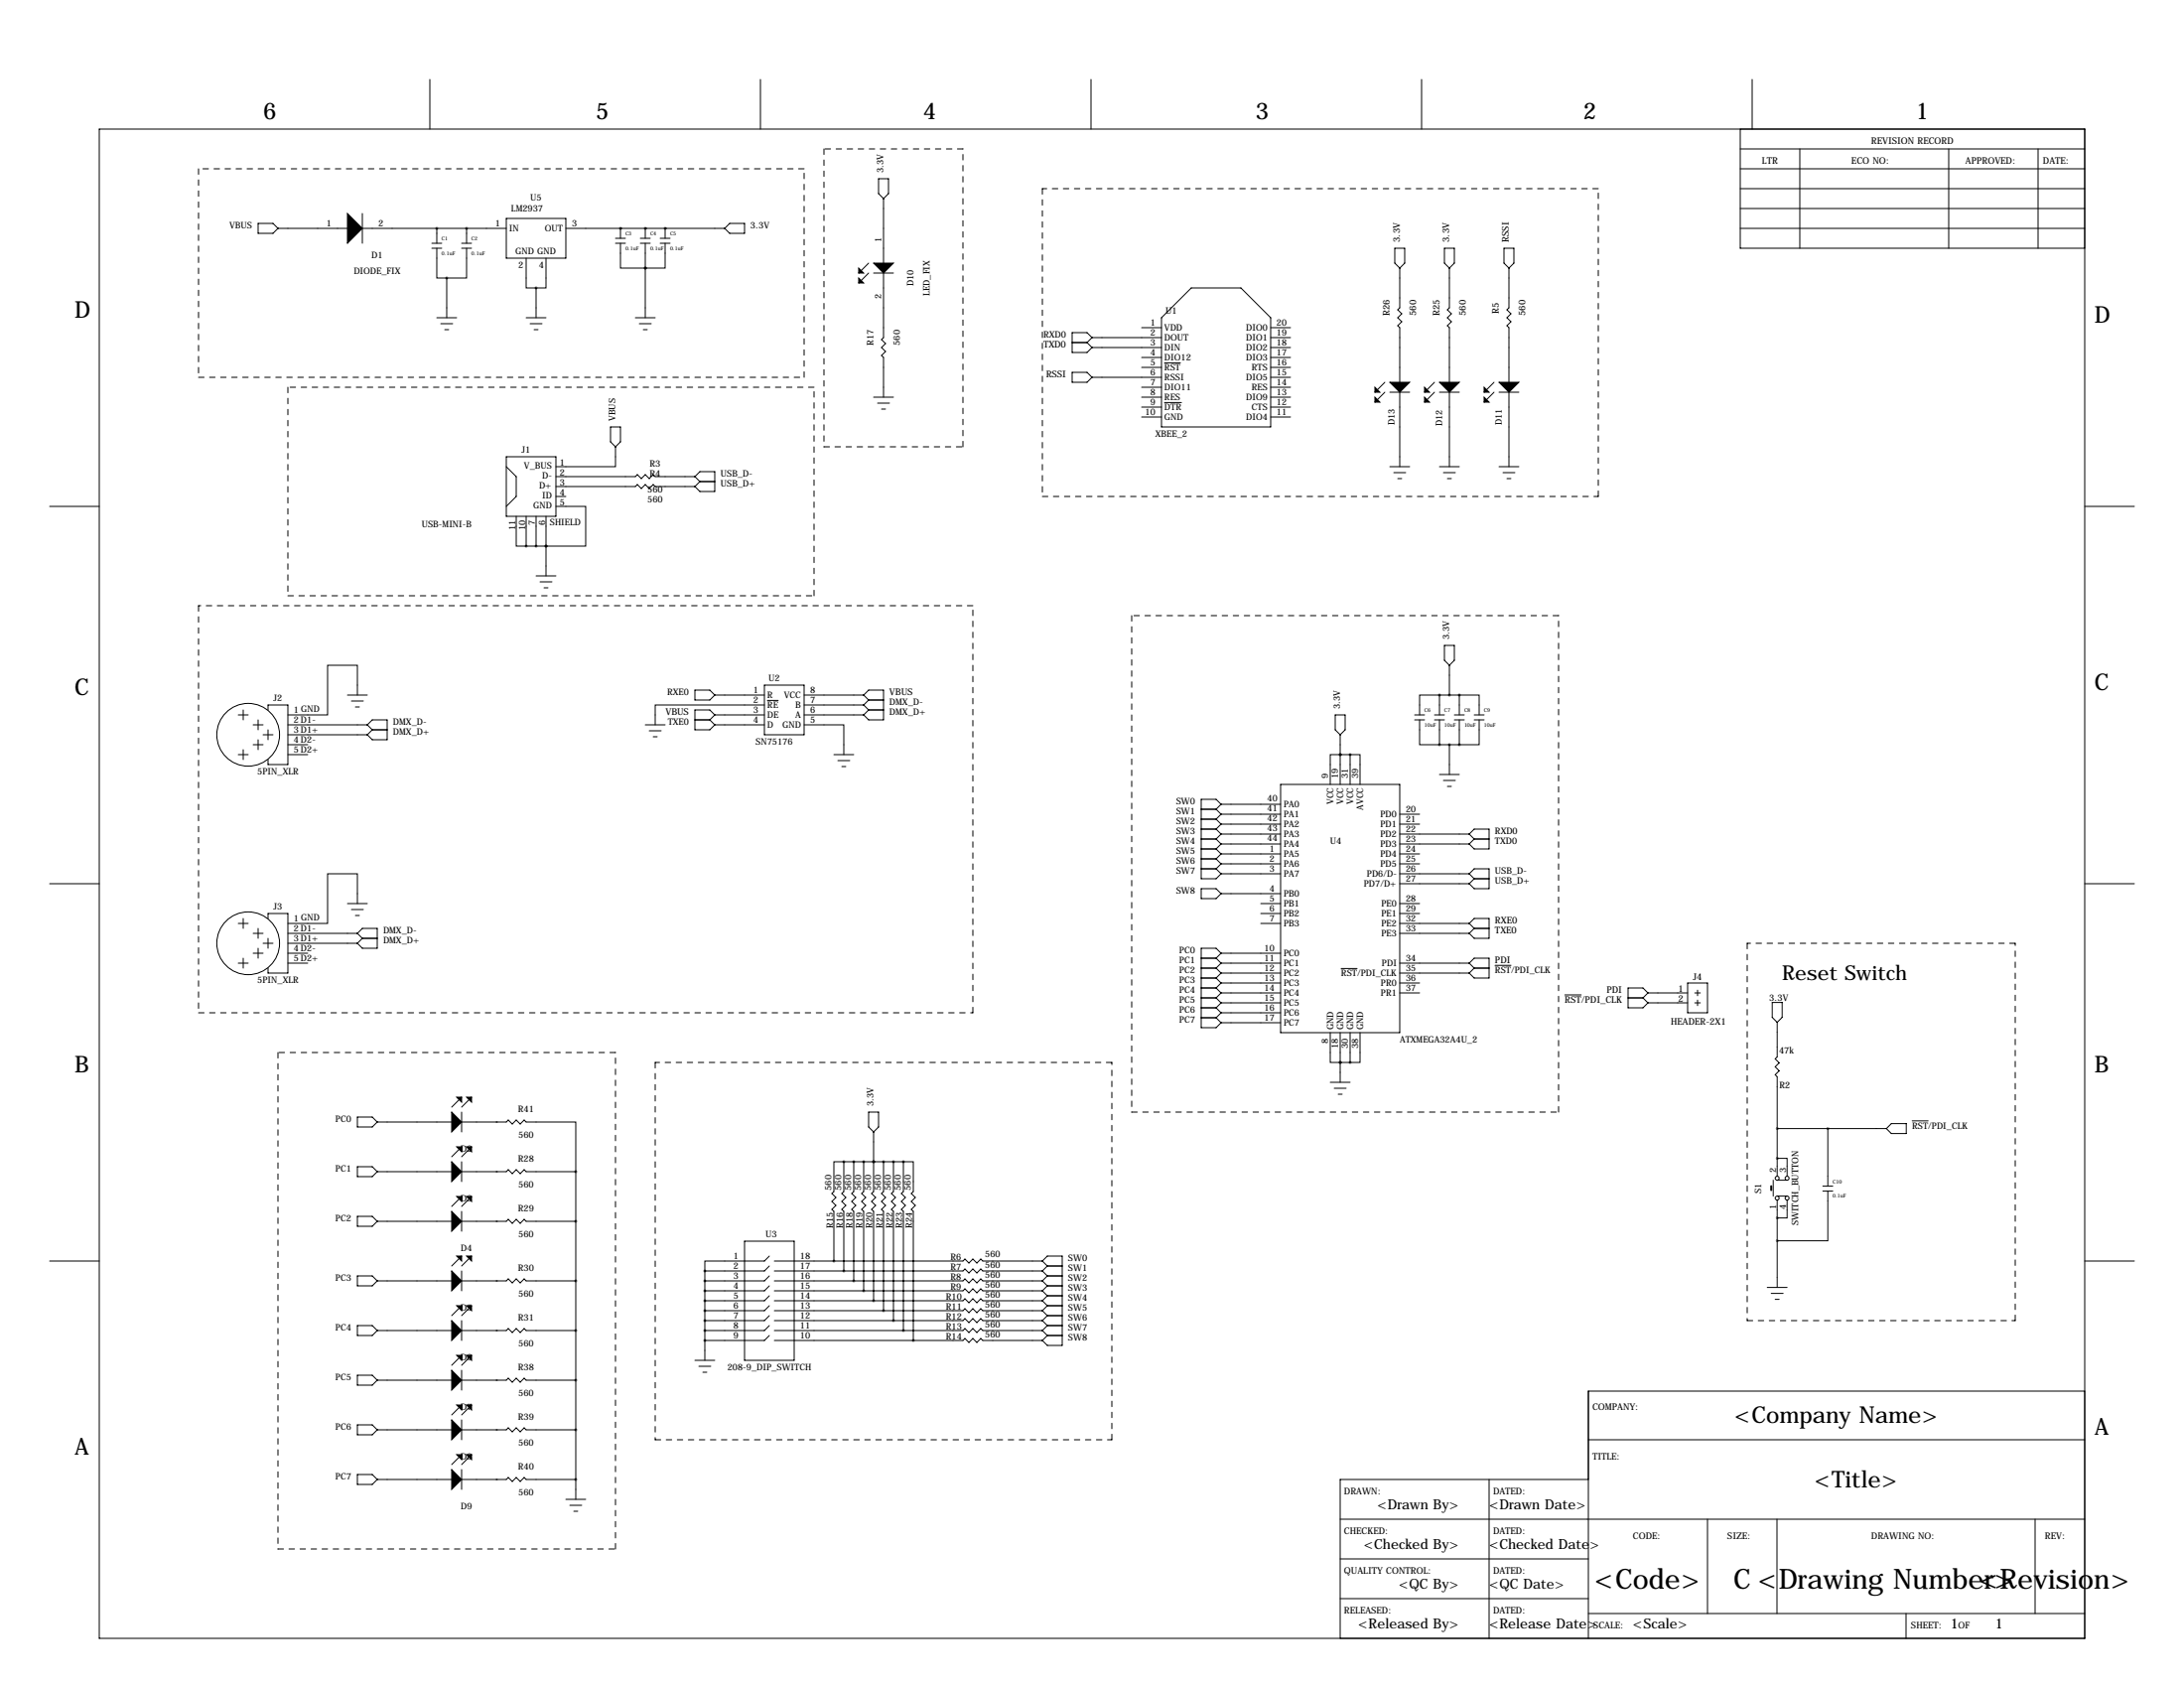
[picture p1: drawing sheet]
<svg xmlns="http://www.w3.org/2000/svg" width="559mm" height="432mm" viewBox="0 0 559 432" stroke-linecap="round" stroke-linejoin="round" font-family="sans-serif">
<g fill="none" stroke="#000" stroke-width=".25">
<path d="M25.4 33h508v386.1h-508zM110 20.3v12.7M194.6 20.3v12.7M279.1 20.3v12.7M363.7 20.3v12.7M445.3 38.1h88.1M445.3 33v30.5h88.1M448.3 20.3v12.7M460.5 38.1v25.4M498.6 38.1v25.4M521.5 38.1v25.4M66 57.1h3.8l1.3 1.3-1.3 1.3h-3.8z"/>
<path d="M71.1 58.4h17.8M92.7 58.4h36.8M92.7 54.6v7.6M111.8 58.4v3.8M119.4 58.4v3.8M129.5 55.9h15.3v10.1h-15.3zM144.8 58.4h40.6M158.7 58.4h.1M158.7 58.4v2.6M165.1 58.4h.1M165.1 58.4v2.6M170.2 58.4h.1"/>
<path d="M170.2 58.4v2.6M185.4 58.4l1.3-1.3h3.8v2.6h-3.8zM224.8 45.7h2.5v3.8l-1.2 1.3-1.3-1.3zM226.1 50.8v16.5M445.3 48.3h88.1M445.3 43.2h88.1M445.3 53.3h88.1M445.3 58.4h88.1M110.5 63.5h2.5M110.5 62.2h2.5M111.8 63.5v7.6h2.5M114.3 71.1v10.2"/>
<path d="M118.1 63.5h2.5M118.1 62.2h2.5M119.4 63.5v7.6h-5.1M134.6 66v7.7h2.6M137.2 73.7v7.6M139.7 66v7.7h-2.5M157.5 62.2h2.5M157.5 61h2.5M158.7 62.2v6.4h6.4M163.8 62.2h2.6M163.8 61h2.6M165.1 68.6h.1"/>
<path d="M165.1 62.2v19.1M168.9 62.2h2.5M168.9 61h2.5M170.2 62.2v6.4h-5.1M222.2 67.3l-2.5 2.5M222.2 69.8l-2.5 2.6M223.5 69.8h5.1M226.1 69.8v16.6l-.5 .5 1 1-1 1 1 1-1 1 .5 .5v10.2M304.8 73.7h12.7l7.6 7.6v27.9h-27.9v-27.9zM356.9 63.5h2.5v3.8l-1.3 1.3-1.2-1.3zM358.1 68.6v10.1l-.5 .5 1 1.1-1 1 1 1-1 1 .5 .5v14M369.6 63.5h2.5v3.8l-1.3 1.3-1.2-1.3z"/>
<path d="M370.8 68.6v10.1l-.5 .5 1 1.1-1 1 1 1-1 1 .5 .5v14M384.8 63.5h2.5v3.8l-1.2 1.3-1.3-1.3zM386.1 68.6v10.1l-.5 .5 1 1.1-1 1 1 1-1 1 .5 .5v14M111.8 81.3h5M112.8 82.8h3M113.8 84.3h1M134.6 81.3h5.1M135.6 82.8h3.1M136.7 84.3h1M162.6 81.3h5M163.6 82.8h3M164.6 84.3h1"/>
<path d="M274.3 87.6h3.8M274.3 95.2h3.8l1.3 1.3-1.3 1.3h-3.8zM278.1 87.6l1.3 1.3M279.4 86.4h17.8M279.4 88.9h17.8M279.4 96.5h17.8M279.4 86.4l-1.3 1.2M279.4 86.4l-1.3-1.3h-3.8v5.1h3.8l1.3-1.3M292.1 83.8h5.1M292.1 91.4h5.1M292.1 94h5.1M292.1 99.1h5.1"/>
<path d="M297.9 92.8h4.1M325.1 83.8h5.1M325.1 86.4h5.1M325.1 88.9h5.1M325.1 91.4h5.1M325.1 94h5.1M325.1 96.5h5.1M325.1 99.1h5.1M354.3 97.8l-2.5 2.5M367 97.8l-2.5 2.5M382.3 97.8l-2.6 2.5M129.5 116.8h12.7v15.3h-12.7z"/>
<path d="M129.5 119.4l2.6 2.5v5.1l-2.6 2.5M156.2 109.2h2.5v3.8l-1.2 1.3-1.3-1.3zM157.5 114.3v5.1h-15.3M223.5 101.6h5.1M224.5 103.1h3.1M225.6 104.6h1M292.1 101.6h5.1M292.1 104.1h5.1M292.1 106.7h5.1M297.9 103h4.4M325.1 101.6h5.1M325.1 104.1h5.1"/>
<path d="M325.1 106.7h5.1M354.3 100.3l-2.5 2.6M355.6 119.4h5.1M355.6 100.3h5.1M358.1 100.3v19.1M367 100.3l-2.5 2.6M368.3 119.4h5.1M368.3 100.3h5.1M370.8 100.3v19.1M382.3 100.3l-2.6 2.6M383.5 119.4h5.1M383.5 100.3h5.1"/>
<path d="M386.1 100.3v19.1M12.7 129.5h12.7M132.1 132.1v7.6h2.5M134.6 132.1v7.6M134.6 139.7h5.1M137.2 132.1v7.6M139.7 139.7h.1M139.7 132.1v15.2M142.2 129.5h7.7v10.2h-10.2M142.2 121.9h20.4l.5-.5 1 1 1-1 1 1 1-1 .5 .5h10.2M142.2 124.5h20.4l.5-.5 1 1 1-1 1 1 1-1 .5 .5h10.2M142.2 127h2.6"/>
<path d="M177.8 121.9l1.3 1.3M177.8 121.9l1.3-1.3h3.8v5.1h-3.8l-1.3-1.2M179.1 123.2h3.8M179.1 123.2l-1.3 1.3M356.6 120.9h3.1M357.6 122.4h1M369.3 120.9h3.1M370.3 122.4h1M384.6 120.9h3M385.6 122.4h1M533.4 129.5h12.7M137.2 147.3h5"/>
<path d="M138.2 148.8h3M139.2 150.4h1M88.9 177.8h5.1M89.9 179.3h3.1M91.4 177.8v-7.6h-7.6v12.7h-10.1M177.8 176.5h3.8l1.3 1.3-1.3 1.3h-3.8zM182.9 177.8h12.7M195.6 175.3h10.1v12.7h-10.1zM196.3 179.2h2.8M205.7 177.8h15.3M221 177.8l1.2-1.3h3.9v7.6h-3.9l-1.2-1.2M221 177.8l1.2 1.3"/>
<path d="M222.2 179.1l-1.2 1.2M222.2 179.1h3.9M368.3 177.8h-5.1v5.1M368.3 177.8h5.1M368.3 177.8v5.1M369.6 165.1h2.5v3.8l-1.3 1.3-1.2-1.3zM370.8 170.2v7.6M373.4 177.8h5.1v5.1M373.4 177.8v5.1M61 182.9h2.5M61 193h2.5M62.2 181.6v2.5"/>
<path d="M62.2 191.8v2.5M64.8 185.4h2.5M64.8 190.5h2.5M66 184.1v2.6M66 189.2v2.6M67.3 188h2.5M68.6 181.6v-1.3h5.1v15.3h-5.1v-1.3M68.6 186.7v2.5M73.7 188h20.3M73.7 185.4h20.3M73.7 190.5h5M73.7 193h5"/>
<path d="M90.9 180.8h1M94 185.4l1.2-1.3h3.9v5.1h-3.9l-1.2-1.2M94 185.4l1.2 1.3M95.2 186.7h3.9M95.2 186.7l-1.2 1.3M165.1 185.4h5.1M166.1 186.9h3.1M167.1 188.5h1M177.8 184.1h3.8M181.6 184.1l1.3 1.3M182.9 182.9h12.7M182.9 185.4h12.7"/>
<path d="M182.9 182.9l-1.3-1.3h-3.8v5.1h3.8l1.3-1.3M182.9 182.9l-1.3 1.2M195.6 180.3h-28v5.1M205.7 185.4h10.2v7.6M205.7 180.3h15.3M205.7 182.9h15.3M213.4 193h5M214.4 194.6h3M215.4 196.1h1M221 180.3l1.2 1.3M222.2 181.6h3.9M222.2 181.6l-1.2 1.3"/>
<path d="M341.6 182.9h2.6v3.8l-1.3 1.3-1.3-1.3zM342.9 193h-2.5v7.7M342.9 193h.1M342.9 188v12.7M342.9 193h2.5M345.4 193h2.6v7.7M345.4 193v7.7M361.9 182.9h2.6M361.9 184.1h2.6M363.2 184.1v6.4h5.1M367 182.9h2.6M367 184.1h2.6"/>
<path d="M368.3 190.5h5.1M368.3 184.1v6.4M368.3 198.1h5.1M369.3 199.6h3.1M370.8 190.5v7.6M372.1 182.9h2.5M372.1 184.1h2.5M373.4 184.1v6.4M377.2 182.9h2.5M377.2 184.1h2.5M378.5 184.1v6.4h-5.1M307.3 207h3.8"/>
<path d="M307.3 209.5h3.8M307.3 212.1h3.8M307.3 214.6h3.8M307.3 217.2h3.8M307.3 219.7h3.8M311.1 207l1.3 1.3M311.1 209.5l1.3 1.3M311.1 212.1l1.3 1.3M311.1 214.6l1.3 1.3M311.1 217.2l1.3 1.2M311.1 219.7l1.3 1.3M312.4 208.3l-1.3 1.2"/>
<path d="M312.4 205.7l-1.3 1.3M312.4 213.4l-1.3 1.2M312.4 215.9l-1.3 1.3M312.4 205.7l-1.3-1.2h-3.8v20.3h3.8l1.3-1.3M312.4 218.4h15.3M312.4 208.3h15.3M312.4 210.8h15.3M312.4 213.4h15.3M312.4 215.9h15.3M312.4 205.7h15.3M312.4 218.4l-1.3 1.3M312.4 210.8l-1.3 1.3"/>
<path d="M327.7 200.7h30.4v63.5h-30.4zM358.1 218.4h5.1M358.1 208.3h5.1M358.1 210.8h5.1M358.1 213.4h17.8M358.1 215.9h17.8M370.3 201.2h1M375.9 213.4l1.3-1.3h3.8v5.1h-3.8l-1.3-1.3M375.9 213.4l1.3 1.2M377.2 214.6h3.8M377.2 214.6l-1.3 1.3M12.7 226.1h12.7"/>
<path d="M61 236.2h2.5M62.2 234.9v2.6M64.8 238.8h2.5M66 237.5v2.5M68.6 234.9v-1.2h5.1v15.2h-5.1v-1.3M73.7 238.8h17.7M88.9 231.1h5.1M89.9 232.7h3.1M90.9 234.2h1M91.4 231.1v-7.6h-7.6v12.7h-10.1M91.4 238.8l1.3-1.3h3.8v5.1h-3.8l-1.3-1.3M91.4 238.8l1.3 1.2"/>
<path d="M307.3 227.3h3.8l1.3 1.3-1.3 1.3h-3.8zM307.3 222.2h3.8M311.1 222.2l1.3 1.3M312.4 221h15.3M312.4 223.5h15.3M312.4 228.6h15.3M312.4 221l-1.3 1.2M322.6 231.1h5.1M322.6 233.7h5.1M322.6 236.2h5.1M358.1 226.1h17.8M358.1 221h5.1"/>
<path d="M358.1 223.5h17.8M358.1 231.1h5.1M358.1 233.7h5.1M358.1 236.2h17.8M358.1 238.8h17.8M375.9 223.5l1.3-1.3h3.8v5.1h-3.8l-1.3-1.2M375.9 236.2l1.3-1.3h3.8v5.1h-3.8l-1.3-1.2M375.9 223.5l1.3 1.3M375.9 236.2l1.3 1.3M377.2 224.8h3.8M377.2 224.8l-1.3 1.3M377.2 237.5h3.8"/>
<path d="M377.2 237.5l-1.3 1.3M533.4 226.1h12.7M61 246.4h2.5M62.2 245.1v2.5M64.8 243.8h2.5M66 242.6v2.5M67.3 241.3h2.5M68.6 240v2.6M73.7 243.8h5M73.7 246.4h5M73.7 241.3h17.7M92.7 240h3.8"/>
<path d="M92.7 240l-1.3 1.3M307.3 245.1h3.8M307.3 247.6h3.8M307.3 250.2h3.8M307.3 252.7h3.8M307.3 255.3h3.8M307.3 257.8h3.8M311.1 245.1l1.3 1.3M311.1 247.6l1.3 1.3M311.1 250.2l1.3 1.3M311.1 252.7l1.3 1.3M311.1 255.3l1.3 1.2"/>
<path d="M311.1 257.8l1.3 1.3M312.4 243.8h15.3M312.4 246.4h15.3M312.4 248.9h15.3M312.4 251.5h15.3M312.4 254h15.3M312.4 256.5h15.3M312.4 259.1h15.3M312.4 256.5l-1.3 1.3M312.4 259.1l-1.3 1.2M312.4 243.8l-1.3-1.2h-3.8v20.3h3.8l1.3-1.3M312.4 243.8l-1.3 1.3"/>
<path d="M312.4 246.4l-1.3 1.2M312.4 248.9l-1.3 1.3M312.4 251.5l-1.3 1.2M312.4 254l-1.3 1.3M343.1 247.8h4.1M358.1 246.4h17.8M358.1 248.9h17.8M358.1 251.5h5.1M358.1 254h5.1M375.9 246.4l1.3-1.3h3.8v5.1h-3.8l-1.3-1.3M375.9 246.4l1.3 1.2M377.2 247.6h3.8"/>
<path d="M377.2 247.6l-1.3 1.3M382.5 246.9h4.1M400.4 254.5h4.2M416.6 255.3h3.8M420.4 255.3l1.2 1.2M421.6 254h10.2M421.6 256.5h10.2M421.6 254l-1.2-1.3h-3.8v5.1h3.8l1.2-1.3M421.6 254l-1.2 1.3M431.8 251.5h5.1v7.6h-5.1zM433.6 254h1.5M433.6 256.5h1.5"/>
<path d="M434.3 253.3v1.4M434.3 255.8v1.5M453.4 256.4h2.6v3.8l-1.3 1.3-1.3-1.3zM307.3 260.3h3.8M311.1 260.3l1.3 1.3M312.4 261.6h15.3M340.4 264.2v7.6h2.5M340.4 276.9h5M341.4 278.4h3M342.4 279.9h1M342.9 271.8h.1M342.9 264.2v12.7"/>
<path d="M342.9 271.8h2.5M345.4 264.2v7.6M348 264.2v7.6h-2.6M454.7 261.5v8.9l-.5 .5 1 1-1 1 1 1-1 1 .5 .5v25.5M91.4 285.8h3.8l1.3 1.2-1.3 1.3h-3.8zM91.4 298.4h3.8l1.3 1.3-1.3 1.3h-3.8zM96.5 299.7h19.1M96.5 287h19.1M118.1 287h11.4l.5-.5 1.1 1 1-1 1 1 1-1 .5 .5h12.7v12.7M118.1 299.7h11.4l.5-.5 1.1 1 1-1 1 1 1-1 .5 .5h12.7M118.1 284.5v5.1M118.1 297.2v5.1"/>
<path d="M118.1 280.7l-2.5 2.5M118.1 293.4l-2.5 2.5M120.6 280.7l-2.5 2.5M120.6 293.4l-2.5 2.5M127 287h.1M127 299.7h.1M147.3 299.7v83.8M215.9 297.2h-2.5v7.6l-.5 .5 1 1-1 1 1 1.1-1 1 .5 .5v12.7M215.9 297.2v7.6l-.5 .5 1 1-1 1 1 1.1-1 1 .5 .5v15.2M215.9 297.2h15.2M218.4 297.2v7.6l-.5 .5 1 1-1 1 1 1.1-1 1 .5 .5v17.8M221 297.2v7.6l-.5 .5 1 1-1 1 1 1.1-1 1 .5 .5v20.3"/>
<path d="M222.2 284.5h2.6v3.8l-1.3 1.3-1.3-1.3zM223.5 297.2h.1M223.5 289.6v15.2l-.5 .5 1 1-1 1 1 1.1-1 1 .5 .5v22.8M226.1 297.2v7.6l-.5 .5 1 1-1 1 1 1.1-1 1 .5 .5v25.4M228.6 297.2v7.6l-.5 .5 1 1-1 1 1 1.1-1 1 .5 .5v27.9M231.1 297.2h2.6v7.6l-.5 .5 1 1-1 1 1 1.1-1 1 .5 .5v33M231.1 297.2v7.6l-.5 .5 1 1-1 1 1 1.1-1 1 .5 .5v30.5M454.7 296.3h2.6v4.6M454.7 288.7h28M467.7 288.7v14.7M483.9 287.4h3.8v2.6h-3.8l-1.2-1.3zM489.3 286.7h4"/>
<path d="M91.4 311.1h3.8l1.3 1.3-1.3 1.3h-3.8zM96.5 312.4h19.1M118.1 312.4h11.4l.5-.5 1.1 1 1-1 1 1 1-1 .5 .5h12.7M118.1 309.9v5.1M118.1 306.1l-2.5 2.5M120.6 306.1l-2.5 2.5M127 312.4h.1M190.5 317.5h12.7v30.5h-12.7zM453.7 301.9v4.1M454.7 306h2.6M454.7 301.9h2.6M454.7 307v22.3"/>
<path d="M457.3 307v4.6h-2.6M466.4 303.4h2.5M466.4 304.7h2.5M467.7 304.7v12.7h-13M12.7 322.6h12.7M91.4 326.4h3.8l1.3 1.3-1.3 1.2h-3.8zM91.4 339.1h3.8l1.3 1.3-1.3 1.2h-3.8zM96.5 327.7h19.1M118.1 327.7h11.4l.5-.5 1.1 1 1-1 1 1 1-1 .5 .5h12.7M118.1 325.1v5.1M118.1 337.8v5.1M118.1 321.3l-2.5 2.5"/>
<path d="M118.1 334l-2.5 2.5M120.6 321.3l-2.5 2.5M120.6 334l-2.5 2.5M127 327.7h.1M180.3 325.1v22.9M196.8 321.3l-1.2 1.3h-15.3v2.5M196.8 323.8l-1.2 1.3h-15.3M196.8 326.4l-1.2 1.3h-15.3M196.8 328.9l-1.2 1.3h-15.3M196.8 331.5l-1.2 1.2h-15.3M196.8 334l-1.2 1.3h-15.3M196.8 336.5l-1.2 1.3h-15.3"/>
<path d="M196.8 339.1l-1.2 1.3h-15.3M198.1 322.6h48.3l.5-.5 1 1 1-1 1 1 1.1-1 .5 .5h15.2M198.1 325.1h48.3l.5-.5 1 1 1-1 1 1 1.1-1 .5 .5h15.2M198.1 327.7h48.3l.5-.5 1 1 1-1 1 1 1.1-1 .5 .5h15.2M198.1 330.2h48.3l.5-.5 1 1 1-1 1 1 1.1-1 .5 .5h15.2M198.1 332.7h48.3l.5-.5 1 1 1-1 1 1 1.1-1 .5 .5h15.2M198.1 335.3h48.3l.5-.5 1 1 1-1 1 1 1.1-1 .5 .5h15.2M198.1 337.8h48.3l.5-.5 1 1 1-1 1 1 1.1-1 .5 .5h15.2M266.7 337.8l1.3 1.3M266.7 322.6l1.3-1.3h3.8v22.9h-3.8l-1.3-1.3M266.7 322.6l1.3 1.2M266.7 325.1l1.3 1.3"/>
<path d="M266.7 327.7l1.3 1.2M266.7 330.2l1.3 1.3M266.7 332.7l1.3 1.3M266.7 335.3l1.3 1.2M268 323.8h3.8M268 326.4h3.8M268 323.8l-1.3 1.3M268 328.9h3.8M268 326.4l-1.3 1.3M268 331.5h3.8M268 328.9l-1.3 1.3M268 334h3.8"/>
<path d="M268 331.5l-1.3 1.2M268 336.5h3.8M268 334l-1.3 1.3M268 339.1h3.8M268 336.5l-1.3 1.3M268 339.1l-1.3 1.3M452.2 329.3h5.1M453.2 330.9h3M454.2 332.4h1M533.4 322.6h12.7M91.4 351.8h3.8l1.3 1.3-1.3 1.2h-3.8zM96.5 340.4h19.1"/>
<path d="M96.5 353.1h19.1M118.1 340.4h11.4l.5-.5 1.1 1 1-1 1 1 1-1 .5 .5h12.7M118.1 353.1h11.4l.5-.5 1.1 1 1-1 1 1 1-1 .5 .5h12.7M118.1 350.5v5.1M118.1 346.7l-2.5 2.5M118.1 359.4l-2.5 2.5M120.6 346.7l-2.5 2.5M120.6 359.4l-2.5 2.5M127 340.4h.1M127 353.1h.1M177.8 348h5.1M178.8 349.5h3.1"/>
<path d="M179.8 351h1M196.8 341.6l-1.2 1.3h-15.3M198.1 340.4h48.3l.5-.5 1 1 1-1 1 1 1.1-1 .5 .5h15.2M198.1 342.9h48.3l.5-.5 1 1 1-1 1 1 1.1-1 .5 .5h15.2M266.7 340.4l1.3 1.2M268 341.6h3.8M268 341.6l-1.3 1.3M533.4 355.9h-127v63.2M91.4 364.5h3.8l1.3 1.3-1.3 1.2h-3.8zM91.4 377.2h3.8l1.3 1.3-1.3 1.2h-3.8zM96.5 378.5h19.1M96.5 365.8h19.1"/>
<path d="M118.1 378.5h11.4l.5-.5 1.1 1 1-1 1 1 1-1 .5 .5h12.7M118.1 365.8h11.4l.5-.5 1.1 1 1-1 1 1 1-1 .5 .5h12.7M118.1 363.2v5.1M118.1 375.9v5.1M118.1 372.1l-2.5 2.5M120.6 372.1l-2.5 2.5M127 365.8h.1M127 378.5h.1M381 378.5v40.6M406.4 368.3h127M406.4 378.5h-63.5v40.6M144.8 383.5h5.1"/>
<path d="M145.8 385.1h3M146.8 386.6h1M342.9 388.6h190.5M342.9 398.8h63.5M436.9 388.6v24.1M454.7 388.6v24.1M520.7 388.6v24.1M342.9 408.9h63.5M406.4 412.7h127M487.7 412.7v6.4"/>
<circle cx="63.5" cy="188" r="8"/>
<circle cx="63.5" cy="241.3" r="8"/>
<circle cx="454.7" cy="301.4" r=".51"/>
<circle cx="454.7" cy="306.5" r=".51"/>
<circle cx="457.3" cy="301.4" r=".51"/>
<circle cx="457.3" cy="306.5" r=".51"/>
</g>
<g fill="none" stroke="#000" stroke-width=".25" stroke-dasharray="1.4 1.4">
<path d="M210.8 38.1v76.2M246.4 38.1h-35.6M50.8 43.2v53.3M205.7 43.2h-154.9M266.7 48.3v78.7M408.9 48.3h-142.2M50.8 96.5h154.9M73.7 99.1v53.3M205.7 96.5v-53.3M208.3 99.1h-134.6M210.8 114.3h35.6M246.4 114.3v-76.2"/>
<path d="M266.7 127h142.2M408.9 127v-78.7M50.8 154.9v104.2M73.7 152.4h134.6M208.3 152.4v-53.3M248.9 154.9h-198.1M289.6 157.5v127M398.8 157.5h-109.2M50.8 259.1h198.1M248.9 259.1v-104.2M447 241.3v96.5M515.6 241.3h-68.6"/>
<path d="M71.1 269.2v127M157.5 269.2h-86.4M167.6 271.8v96.5M284.5 271.8h-116.9M289.6 284.5h109.2M398.8 284.5v-127M447 337.8h68.6M515.6 337.8v-96.5M167.6 368.3h116.9M284.5 368.3v-96.5M71.1 396.2h86.4M157.5 396.2v-127"/>
</g>
<path d="M453.2 303.4v1" fill="none" stroke="#000" stroke-width=".51"/>
<g fill="#000" stroke="#000" stroke-width=".25">
<path d="M88.9 54.6l3.8 3.8-3.8 3.8zM219.7 68.6l1.3 1.2h-1.3zM219.7 71.1l1.3 1.3h-1.3zM223.5 67.3h5.1l-2.5 2.5zM355.6 97.8h5.1l-2.6 2.5zM368.3 97.8h5.1l-2.6 2.5zM383.5 97.8h5.1l-2.5 2.5zM351.8 99.1l1.3 1.2h-1.3zM351.8 101.6l1.3 1.3h-1.3zM364.5 99.1l1.3 1.2h-1.3zM364.5 101.6l1.3 1.3h-1.3zM379.7 99.1l1.3 1.2h-1.3z"/>
<path d="M379.7 101.6l1.3 1.3h-1.3zM115.6 284.5l2.5 2.5-2.5 2.6zM115.6 297.2l2.5 2.5-2.5 2.6zM116.8 280.7h1.3v1.2zM116.8 293.4h1.3v1.2zM119.4 280.7h1.2v1.2zM119.4 293.4h1.2v1.2zM115.6 309.9l2.5 2.5-2.5 2.6zM116.8 306.1h1.3v1.2zM119.4 306.1h1.2v1.2zM115.6 325.1l2.5 2.6-2.5 2.5zM115.6 337.8l2.5 2.6-2.5 2.5z"/>
<path d="M116.8 321.3h1.3v1.3zM116.8 334h1.3v1.3zM119.4 321.3h1.2v1.3zM119.4 334h1.2v1.3zM115.6 350.5l2.5 2.6-2.5 2.5zM116.8 346.7h1.3v1.3zM116.8 359.4h1.3v1.3zM119.4 346.7h1.2v1.3zM119.4 359.4h1.2v1.3zM115.6 363.2l2.5 2.6-2.5 2.5zM115.6 375.9l2.5 2.6-2.5 2.5zM116.8 372.1h1.3v1.3z"/>
<path d="M119.4 372.1h1.2v1.3z"/>
</g>
<path d="M467.6 288.7a.05 .05 0 0 0 .1 0 .05 .05 0 0 0-.1 0zM180.3 340.4a.05 .05 0 0 0 .1 0 .05 .05 0 0 0-.1 0zM180.3 337.8a.05 .05 0 0 0 .1 0 .05 .05 0 0 0-.1 0zM180.3 335.3a.05 .05 0 0 0 .1 0 .05 .05 0 0 0-.1 0zM180.3 332.7a.05 .05 0 0 0 .1 0 .05 .05 0 0 0-.1 0zM180.3 330.2a.05 .05 0 0 0 .1 0 .05 .05 0 0 0-.1 0zM180.3 327.7a.05 .05 0 0 0 .1 0 .05 .05 0 0 0-.1 0zM180.3 325.1a.05 .05 0 0 0 .1 0 .05 .05 0 0 0-.1 0zM180.3 342.9a.05 .05 0 0 0 .1 0 .05 .05 0 0 0-.1 0zM213.3 322.6a.05 .05 0 0 0 .1 0 .05 .05 0 0 0-.1 0zM218.4 327.7a.05 .05 0 0 0 .1 0 .05 .05 0 0 0-.1 0zM226 335.3a.05 .05 0 0 0 .1 0 .05 .05 0 0 0-.1 0zM231.1 340.4a.05 .05 0 0 0 .1 0 .05 .05 0 0 0-.1 0zM231.1 297.2a.05 .05 0 0 0 .1 0 .05 .05 0 0 0-.1 0zM226 297.2a.05 .05 0 0 0 .1 0 .05 .05 0 0 0-.1 0zM218.4 297.2a.05 .05 0 0 0 .1 0 .05 .05 0 0 0-.1 0zM345.4 271.8a.05 .05 0 0 0 .1 0 .05 .05 0 0 0-.1 0zM345.4 193a.05 .05 0 0 0 .1 0 .05 .05 0 0 0-.1 0zM137.1 139.7a.05 .05 0 0 0 .1 0 .05 .05 0 0 0-.1 0zM137.1 73.7a.05 .05 0 0 0 .1 0 .05 .05 0 0 0-.1 0zM111.7 58.4a.05 .05 0 0 0 .1 0 .05 .05 0 0 0-.1 0zM158.7 58.4a.05 .05 0 0 0 .1 0 .05 .05 0 0 0-.1 0zM370.8 177.8a.05 .05 0 0 0 .1 0 .05 .05 0 0 0-.1 0zM370.8 190.5a.05 .05 0 0 0 .1 0 .05 .05 0 0 0-.1 0z" fill="#000" stroke="#000" stroke-width=".63"/>
<g font-size="7.1">
<text x="408" y="406.4">&lt;Code&gt;</text>
<text x="443.5" y="406.4">C &lt;Drawing Number&gt;</text>
<text x="506.4" y="406.4">&lt;Revision&gt;</text>
</g>
<g font-size="5.9">
<text x="67.3" y="30.5">6</text>
<text x="152.4" y="30.5">5</text>
<text x="236.2" y="30.5">4</text>
<text x="321.3" y="30.5">3</text>
<text x="405.1" y="30.5">2</text>
<text x="490.2" y="30.5">1</text>
<text x="19" y="81.3">D</text>
<text x="535.9" y="82.6">D</text>
<text x="19" y="177.8">C</text>
<text x="535.9" y="176.5">C</text>
<text x="19" y="274.3">B</text>
<text x="535.9" y="274.3">B</text>
<text x="443.8" y="364">&lt;Company Name&gt;</text>
<text x="535.9" y="367">A</text>
<text x="19" y="372.1">A</text>
<text x="464.3" y="380.5">&lt;Title&gt;</text>
</g>
<text font-size="5.3" x="456" y="250.6">Reset Switch</text>
<g font-size="3.6">
<text x="352.4" y="386.1">&lt;Drawn By&gt;</text>
<text x="381" y="386.1">&lt;Drawn Date&gt;</text>
<text x="348.9" y="396.2">&lt;Checked By&gt;</text>
<text x="381" y="396.2">&lt;Checked Date&gt;</text>
<text x="357.9" y="406.4">&lt;QC By&gt;</text>
<text x="381" y="406.4">&lt;QC Date&gt;</text>
<text x="347.5" y="416.5">&lt;Released By&gt;</text>
<text x="381" y="416.5">&lt;Release Date&gt;</text>
<text x="417.8" y="416.5">&lt;Scale&gt;</text>
<text x="499.1" y="416.5">1</text>
<text x="510.5" y="416.5">1</text>
</g>
<g font-size="2.4">
<text x="450.8" y="41.9">LTR</text>
<text x="473.7" y="41.9">ECO NO:</text>
<text x="478.8" y="36.8">REVISION RECORD</text>
<text x="502.9" y="41.9">APPROVED:</text>
<text x="522.7" y="41.9">DATE:</text>
<text x="358.1" y="62" transform="rotate(-90 358.1 62)">3.3V</text>
<text x="370.8" y="62" transform="rotate(-90 370.8 62)">3.3V</text>
<text x="386.1" y="62" transform="rotate(-90 386.1 62)">RSSI</text>
<text x="355.6" y="80.8" transform="rotate(-90 355.6 80.8)">R26</text>
<text x="362.3" y="80.8" transform="rotate(-90 362.3 80.8)">560</text>
<text x="368.3" y="80.8" transform="rotate(-90 368.3 80.8)">R25</text>
<text x="375" y="80.8" transform="rotate(-90 375 80.8)">560</text>
<text x="383.5" y="80.2" transform="rotate(-90 383.5 80.2)">R5</text>
<text x="390.3" y="80.8" transform="rotate(-90 390.3 80.8)">560</text>
<text x="267" y="88.9">TXD0</text>
<text x="267.6" y="96.5">RSSI</text>
<text x="227.6" y="177.8">VBUS</text>
<text x="170.3" y="182.9">VBUS</text>
<text x="382.5" y="236.2">RXE0</text>
<text x="382.5" y="238.8">TXE0</text>
<text x="382.5" y="246.4">PDI</text>
<text x="433.2" y="250.7">J4</text>
<text x="400.4" y="256.5">RST/PDI_CLK</text>
<text x="411.1" y="254">PDI</text>
<text x="429.4" y="253.7">1</text>
<text x="429.4" y="256.3">2</text>
<text x="427.5" y="262">HEADER-2X1</text>
<text x="407.4" y="360.7">COMPANY:</text>
<text x="407.4" y="373.4">TITLE:</text>
<text x="343.9" y="382.3">DRAWN:</text>
<text x="382" y="382.3">DATED:</text>
<text x="343.9" y="392.4">CHECKED:</text>
<text x="382" y="392.4">DATED:</text>
<text x="417.8" y="393.7">CODE:</text>
<text x="442" y="393.7">SIZE:</text>
<text x="478.8" y="393.7">DRAWING NO:</text>
<text x="523.2" y="393.7">REV:</text>
<text x="343.9" y="402.6">QUALITY CONTROL:</text>
<text x="382" y="402.6">DATED:</text>
<text x="343.9" y="412.7">RELEASED:</text>
<text x="382" y="412.7">DATED:</text>
<text x="407.7" y="416.6">SCALE:</text>
<text x="488.9" y="416.6">SHEET:</text>
<text x="501" y="416.6">OF</text>
</g>
<g font-size="2.3">
<text x="226.1" y="44.2" transform="rotate(-90 226.1 44.2)">3.3V</text>
<text x="135.7" y="51.3">U5</text>
<text x="58.7" y="58.4">VBUS</text>
<text x="83.5" y="57.9">1</text>
<text x="96.8" y="57.9">2</text>
<text x="126.7" y="57.9">1</text>
<text x="130.3" y="59.2">IN</text>
<text x="130.8" y="54.2">LM2937</text>
<text x="139.4" y="59.2">OUT</text>
<text x="146.3" y="57.9">3</text>
<text x="192" y="58.4">3.3V</text>
<text x="131.9" y="65.1">GND GND</text>
<text x="225.6" y="62" transform="rotate(-90 225.6 62)">1</text>
<text x="90.5" y="70.2">DIODE_FIX</text>
<text x="95.1" y="66">D1</text>
<text x="132.6" y="68.7">2</text>
<text x="137.9" y="68.7">4</text>
<text x="225.6" y="76.5" transform="rotate(-90 225.6 76.5)">2</text>
<text x="233.7" y="73.2" transform="rotate(-90 233.7 73.2)">D10</text>
<text x="237.8" y="75.6" transform="rotate(-90 237.8 75.6)">LED_FIX</text>
<text x="294.3" y="83.3">1</text>
<text x="298.3" y="80.3">U1</text>
<text x="326.6" y="83.3">20</text>
<text x="223.5" y="88.4" transform="rotate(-90 223.5 88.4)">R17</text>
<text x="230.2" y="88.3" transform="rotate(-90 230.2 88.3)">560</text>
<text x="267" y="86.4">RXD0</text>
<text x="294.3" y="85.9">2</text>
<text x="294.3" y="88.4">3</text>
<text x="297.9" y="84.6">VDD</text>
<text x="297.9" y="87.2">DOUT</text>
<text x="297.9" y="89.7">DIN</text>
<text x="318.8" y="84.6">DIO0</text>
<text x="318.8" y="87.2">DIO1</text>
<text x="318.8" y="89.7">DIO2</text>
<text x="326.6" y="85.9">19</text>
<text x="326.6" y="88.4">18</text>
<text x="294.3" y="90.9">4</text>
<text x="294.3" y="93.5">5</text>
<text x="297.9" y="92.2">DIO12</text>
<text x="297.9" y="94.8">RST</text>
<text x="318.8" y="92.2">DIO3</text>
<text x="320.3" y="94.8">RTS</text>
<text x="326.6" y="90.9">17</text>
<text x="326.6" y="93.5">16</text>
<text x="294.3" y="96">6</text>
<text x="294.3" y="98.6">7</text>
<text x="294.3" y="101.1">8</text>
<text x="297.9" y="97.3">RSSI</text>
<text x="297.9" y="99.9">DIO11</text>
<text x="318.8" y="97.3">DIO5</text>
<text x="320.3" y="99.9">RES</text>
<text x="326.6" y="96">15</text>
<text x="326.6" y="98.6">14</text>
<text x="326.6" y="101.1">13</text>
<text x="157.5" y="107.7" transform="rotate(-90 157.5 107.7)">VBUS</text>
<text x="293" y="106.2">10</text>
<text x="294.3" y="103.6">9</text>
<text x="297.9" y="102.4">RES</text>
<text x="297.9" y="104.9">DTR</text>
<text x="297.9" y="107.5">GND</text>
<text x="318.8" y="102.4">DIO9</text>
<text x="318.8" y="107.5">DIO4</text>
<text x="320.3" y="104.9">CTS</text>
<text x="326.6" y="103.6">12</text>
<text x="326.6" y="106.2">11</text>
<text x="295.6" y="111.8">XBEE_2</text>
<text x="356.9" y="108.8" transform="rotate(-90 356.9 108.8)">D13</text>
<text x="369.1" y="109" transform="rotate(-90 369.1 109)">D12</text>
<text x="384.3" y="108.8" transform="rotate(-90 384.3 108.8)">D11</text>
<text x="133.5" y="115.8">J1</text>
<text x="134.1" y="119.9">V_BUS</text>
<text x="143.3" y="119.1">1</text>
<text x="166.3" y="119.4">R3</text>
<text x="137.9" y="125">D+</text>
<text x="138.7" y="122.5">D-</text>
<text x="143.3" y="121.7">2</text>
<text x="143.3" y="124.2">3</text>
<text x="166.3" y="121.9">R4</text>
<text x="184.4" y="121.9">USB_D-</text>
<text x="184.4" y="124.5">USB_D+</text>
<text x="136.5" y="130.1">GND</text>
<text x="138.7" y="127.6">ID</text>
<text x="143.3" y="126.7">4</text>
<text x="143.3" y="129.3">5</text>
<text x="165.7" y="126.1">560</text>
<text x="165.7" y="128.6">560</text>
<text x="107.9" y="135">USB-MINI-B</text>
<text x="131.8" y="135.7" transform="rotate(-90 131.8 135.7)">11</text>
<text x="134.4" y="135.7" transform="rotate(-90 134.4 135.7)">10</text>
<text x="136.9" y="134.4" transform="rotate(-90 136.9 134.4)">7</text>
<text x="139.4" y="134.4" transform="rotate(-90 139.4 134.4)">6</text>
<text x="140.7" y="134.4">SHIELD</text>
<text x="370.8" y="163.6" transform="rotate(-90 370.8 163.6)">3.3V</text>
<text x="70" y="179.3">J2</text>
<text x="170.7" y="177.8">RXE0</text>
<text x="192.7" y="177.3">1</text>
<text x="192.7" y="179.8">2</text>
<text x="196.3" y="178.6">R</text>
<text x="196.7" y="174.2">U2</text>
<text x="200.6" y="178.6">VCC</text>
<text x="207.3" y="177.3">8</text>
<text x="207.3" y="179.8">7</text>
<text x="75.2" y="182.4">1 GND</text>
<text x="75.2" y="184.9">2D1-</text>
<text x="100.6" y="185.4">DMX_D-</text>
<text x="170.9" y="185.4">TXE0</text>
<text x="192.7" y="182.4">3</text>
<text x="192.7" y="184.9">4</text>
<text x="196.3" y="181.1">RE</text>
<text x="196.3" y="183.7">DE</text>
<text x="203.5" y="181.1">B</text>
<text x="203.5" y="183.7">A</text>
<text x="207.3" y="182.4">6</text>
<text x="207.3" y="184.9">5</text>
<text x="227.6" y="180.3">DMX_D-</text>
<text x="227.6" y="182.9">DMX_D+</text>
<text x="342.9" y="181.4" transform="rotate(-90 342.9 181.4)">3.3V</text>
<text x="75.2" y="187.5">3D1+</text>
<text x="75.2" y="190">4D2-</text>
<text x="100.6" y="188">DMX_D+</text>
<text x="193.4" y="190.6">SN75176</text>
<text x="196.3" y="186.2">D</text>
<text x="200.2" y="186.2">GND</text>
<text x="75.2" y="192.5">5D2+</text>
<text x="65.8" y="198.2">5PIN_XLR</text>
<text x="339.9" y="199.1" transform="rotate(-90 339.9 199.1)">9</text>
<text x="342.4" y="199.1" transform="rotate(-90 342.4 199.1)">19</text>
<text x="344.9" y="199.1" transform="rotate(-90 344.9 199.1)">31</text>
<text x="347.5" y="199.1" transform="rotate(-90 347.5 199.1)">39</text>
<text x="300.9" y="205.7">SW0</text>
<text x="300.9" y="208.3">SW1</text>
<text x="324.3" y="205.1">40</text>
<text x="324.3" y="207.6">41</text>
<text x="328.4" y="206.5">PA0</text>
<text x="328.4" y="209.1">PA1</text>
<text x="341.2" y="205.8" transform="rotate(-90 341.2 205.8)">VCC</text>
<text x="343.7" y="205.8" transform="rotate(-90 343.7 205.8)">VCC</text>
<text x="346.2" y="205.8" transform="rotate(-90 346.2 205.8)">VCC</text>
<text x="348.8" y="207.2" transform="rotate(-90 348.8 207.2)">AVCC</text>
<text x="353.2" y="209.1">PD0</text>
<text x="359.7" y="207.8">20</text>
<text x="300.9" y="210.8">SW2</text>
<text x="300.9" y="213.4">SW3</text>
<text x="300.9" y="215.9">SW4</text>
<text x="324.3" y="210.1">42</text>
<text x="324.3" y="212.7">43</text>
<text x="324.3" y="215.2">44</text>
<text x="328.4" y="211.6">PA2</text>
<text x="328.4" y="214.2">PA3</text>
<text x="340.4" y="215.9">U4</text>
<text x="353.2" y="211.6">PD1</text>
<text x="353.2" y="214.2">PD2</text>
<text x="359.7" y="210.3">21</text>
<text x="359.7" y="212.9">22</text>
<text x="359.7" y="215.4">23</text>
<text x="382.5" y="213.4">RXD0</text>
<text x="382.5" y="215.9">TXD0</text>
<text x="300.9" y="218.4">SW5</text>
<text x="300.9" y="221">SW6</text>
<text x="324.8" y="217.9">1</text>
<text x="324.8" y="220.5">2</text>
<text x="328.4" y="219.2">PA5</text>
<text x="328.4" y="221.8">PA6</text>
<text x="328.4" y="216.7">PA4</text>
<text x="353.2" y="216.7">PD3</text>
<text x="353.2" y="219.2">PD4</text>
<text x="353.2" y="221.8">PD5</text>
<text x="359.7" y="217.9">24</text>
<text x="359.7" y="220.5">25</text>
<text x="300.9" y="223.5">SW7</text>
<text x="324.8" y="223">3</text>
<text x="328.4" y="224.3">PA7</text>
<text x="348.9" y="226.9">PD7/D+</text>
<text x="349.7" y="224.3">PD6/D-</text>
<text x="359.7" y="223">26</text>
<text x="359.7" y="225.6">27</text>
<text x="382.5" y="223.5">USB_D-</text>
<text x="382.5" y="226.1">USB_D+</text>
<text x="70" y="232.7">J3</text>
<text x="300.9" y="228.6">SW8</text>
<text x="324.8" y="228.1">4</text>
<text x="324.8" y="230.6">5</text>
<text x="324.8" y="233.2">6</text>
<text x="328.4" y="229.4">PB0</text>
<text x="328.4" y="231.9">PB1</text>
<text x="353.4" y="231.9">PE0</text>
<text x="359.7" y="230.6">28</text>
<text x="359.7" y="233.2">29</text>
<text x="75.2" y="235.7">1 GND</text>
<text x="75.2" y="238.3">2D1-</text>
<text x="98" y="238.8">DMX_D-</text>
<text x="324.8" y="235.7">7</text>
<text x="328.4" y="234.5">PB2</text>
<text x="328.4" y="237">PB3</text>
<text x="353.4" y="234.5">PE1</text>
<text x="353.4" y="237">PE2</text>
<text x="353.4" y="239.6">PE3</text>
<text x="359.7" y="235.7">32</text>
<text x="359.7" y="238.3">33</text>
<text x="75.2" y="240.8">3D1+</text>
<text x="75.2" y="243.3">4D2-</text>
<text x="75.2" y="245.9">5D2+</text>
<text x="98" y="241.3">DMX_D+</text>
<text x="301.7" y="243.8">PC0</text>
<text x="323.5" y="243.3">10</text>
<text x="323.5" y="245.9">11</text>
<text x="328.4" y="244.6">PC0</text>
<text x="359.7" y="245.9">34</text>
<text x="65.8" y="251.5">5PIN_XLR</text>
<text x="301.7" y="246.4">PC1</text>
<text x="301.7" y="248.9">PC2</text>
<text x="301.7" y="251.5">PC3</text>
<text x="323.5" y="248.4">12</text>
<text x="323.5" y="251">13</text>
<text x="328.4" y="247.2">PC1</text>
<text x="328.4" y="249.7">PC2</text>
<text x="343.1" y="249.7">RST/PDI_CLK</text>
<text x="353.6" y="247.2">PDI</text>
<text x="359.7" y="248.4">35</text>
<text x="359.7" y="251">36</text>
<text x="382.5" y="248.9">RST/PDI_CLK</text>
<text x="301.7" y="254">PC4</text>
<text x="301.7" y="256.5">PC5</text>
<text x="323.5" y="253.5">14</text>
<text x="323.5" y="256">15</text>
<text x="328.4" y="252.3">PC3</text>
<text x="328.4" y="254.8">PC4</text>
<text x="328.4" y="257.3">PC5</text>
<text x="353.3" y="252.3">PR0</text>
<text x="353.3" y="254.8">PR1</text>
<text x="359.7" y="253.5">37</text>
<text x="452.7" y="255.9">3.3V</text>
<text x="301.7" y="259.1">PC6</text>
<text x="301.7" y="261.6">PC7</text>
<text x="323.5" y="258.6">16</text>
<text x="323.5" y="261.1">17</text>
<text x="328.4" y="259.9">PC6</text>
<text x="328.4" y="262.4">PC7</text>
<text x="341.2" y="263.4" transform="rotate(-90 341.2 263.4)">GND</text>
<text x="343.7" y="263.4" transform="rotate(-90 343.7 263.4)">GND</text>
<text x="346.2" y="263.4" transform="rotate(-90 346.2 263.4)">GND</text>
<text x="348.8" y="263.4" transform="rotate(-90 348.8 263.4)">GND</text>
<text x="339.9" y="267" transform="rotate(-90 339.9 267)">8</text>
<text x="342.4" y="268.3" transform="rotate(-90 342.4 268.3)">18</text>
<text x="344.9" y="268.3" transform="rotate(-90 344.9 268.3)">30</text>
<text x="347.5" y="268.3" transform="rotate(-90 347.5 268.3)">38</text>
<text x="358.1" y="266.8">ATXMEGA32A4U_2</text>
<text x="455.2" y="269.6">47k</text>
<text x="455.3" y="278.5">R2</text>
<text x="85.8" y="287">PC0</text>
<text x="132.6" y="284.5">R41</text>
<text x="223.5" y="283" transform="rotate(-90 223.5 283)">3.3V</text>
<text x="132.6" y="291.2">560</text>
<text x="489.3" y="288.7">RST/PDI_CLK</text>
<text x="85.8" y="299.7">PC1</text>
<text x="117.9" y="294.6">D2</text>
<text x="132.6" y="297.2">R28</text>
<text x="454.5" y="299.9" transform="rotate(-90 454.5 299.9)">2</text>
<text x="457" y="299.9" transform="rotate(-90 457 299.9)">3</text>
<text x="132.6" y="303.9">560</text>
<text x="212.7" y="304.5" transform="rotate(-90 212.7 304.5)">560</text>
<text x="215.2" y="304.5" transform="rotate(-90 215.2 304.5)">560</text>
<text x="217.8" y="304.5" transform="rotate(-90 217.8 304.5)">560</text>
<text x="220.3" y="304.5" transform="rotate(-90 220.3 304.5)">560</text>
<text x="222.8" y="304.5" transform="rotate(-90 222.8 304.5)">560</text>
<text x="225.4" y="304.5" transform="rotate(-90 225.4 304.5)">560</text>
<text x="227.9" y="304.5" transform="rotate(-90 227.9 304.5)">560</text>
<text x="230.5" y="304.5" transform="rotate(-90 230.5 304.5)">560</text>
<text x="233" y="304.5" transform="rotate(-90 233 304.5)">560</text>
<text x="450.6" y="305.3" transform="rotate(-90 450.6 305.3)">S1</text>
<text x="117.9" y="307.3">D3</text>
<text x="132.6" y="309.9">R29</text>
<text x="454.5" y="309.3" transform="rotate(-90 454.5 309.3)">1</text>
<text x="457" y="309.3" transform="rotate(-90 457 309.3)">4</text>
<text x="85.8" y="312.4">PC2</text>
<text x="132.6" y="316.6">560</text>
<text x="195.9" y="316.5">U3</text>
<text x="213.1" y="314.2" transform="rotate(-90 213.1 314.2)">R15</text>
<text x="215.6" y="314.2" transform="rotate(-90 215.6 314.2)">R16</text>
<text x="218.2" y="314.2" transform="rotate(-90 218.2 314.2)">R18</text>
<text x="220.7" y="314.2" transform="rotate(-90 220.7 314.2)">R19</text>
<text x="223.3" y="314.2" transform="rotate(-90 223.3 314.2)">R20</text>
<text x="225.8" y="314.2" transform="rotate(-90 225.8 314.2)">R21</text>
<text x="228.3" y="314.2" transform="rotate(-90 228.3 314.2)">R22</text>
<text x="230.9" y="314.2" transform="rotate(-90 230.9 314.2)">R23</text>
<text x="233.4" y="314.2" transform="rotate(-90 233.4 314.2)">R24</text>
<text x="460.1" y="313.5" transform="rotate(-90 460.1 313.5)">SWITCH_BUTTON</text>
<text x="117.9" y="320">D4</text>
<text x="187.7" y="322.1">1</text>
<text x="204.7" y="322.1">18</text>
<text x="243.2" y="322.3">R6</text>
<text x="252" y="321.7">560</text>
<text x="273.3" y="322.6">SW0</text>
<text x="85.8" y="327.7">PC3</text>
<text x="132.6" y="325.1">R30</text>
<text x="187.7" y="324.6">2</text>
<text x="187.7" y="327.2">3</text>
<text x="187.7" y="329.7">4</text>
<text x="204.7" y="324.6">17</text>
<text x="204.7" y="327.2">16</text>
<text x="204.7" y="329.7">15</text>
<text x="243.2" y="324.9">R7</text>
<text x="243.2" y="327.4">R8</text>
<text x="243.2" y="329.9">R9</text>
<text x="252" y="324.4">560</text>
<text x="252" y="327">560</text>
<text x="252" y="329.5">560</text>
<text x="273.3" y="325.1">SW1</text>
<text x="273.3" y="327.7">SW2</text>
<text x="117.9" y="335.3">D5</text>
<text x="132.6" y="331.8">560</text>
<text x="187.7" y="332.2">5</text>
<text x="187.7" y="334.8">6</text>
<text x="204.7" y="332.2">14</text>
<text x="204.7" y="334.8">13</text>
<text x="242.1" y="332.5">R10</text>
<text x="242.1" y="335">R11</text>
<text x="252" y="332.1">560</text>
<text x="252" y="334.6">560</text>
<text x="273.3" y="330.2">SW3</text>
<text x="273.3" y="332.7">SW4</text>
<text x="273.3" y="335.3">SW5</text>
<text x="85.8" y="340.4">PC4</text>
<text x="132.6" y="337.8">R31</text>
<text x="187.7" y="337.3">7</text>
<text x="187.7" y="339.9">8</text>
<text x="204.7" y="337.3">12</text>
<text x="204.7" y="339.9">11</text>
<text x="242.1" y="337.6">R12</text>
<text x="242.1" y="340.1">R13</text>
<text x="252" y="337.1">560</text>
<text x="252" y="339.7">560</text>
<text x="273.3" y="337.8">SW6</text>
<text x="273.3" y="340.4">SW7</text>
<text x="117.9" y="348">D6</text>
<text x="132.6" y="344.5">560</text>
<text x="187.7" y="342.4">9</text>
<text x="204.7" y="342.4">10</text>
<text x="242.1" y="342.6">R14</text>
<text x="252" y="342.2">560</text>
<text x="273.3" y="342.9">SW8</text>
<text x="85.8" y="353.1">PC5</text>
<text x="132.6" y="350.5">R38</text>
<text x="186.1" y="350.6">208-9_DIP_SWITCH</text>
<text x="132.6" y="357.2">560</text>
<text x="85.8" y="365.8">PC6</text>
<text x="117.9" y="360.7">D7</text>
<text x="132.6" y="363.2">R39</text>
<text x="132.6" y="369.9">560</text>
<text x="117.9" y="373.4">D8</text>
<text x="132.6" y="375.9">R40</text>
<text x="85.8" y="378.5">PC7</text>
<text x="132.6" y="382.6">560</text>
<text x="117.9" y="386.1">D9</text>
</g>
<g font-size="1.3">
<text x="113" y="61.5">C1</text>
<text x="113" y="65.2">0.1uF</text>
<text x="120.6" y="61.5">C2</text>
<text x="120.6" y="65.2">0.1uF</text>
<text x="160" y="60.2">C3</text>
<text x="160" y="63.9">0.1uF</text>
<text x="166.4" y="60.2">C4</text>
<text x="166.4" y="63.9">0.1uF</text>
<text x="171.4" y="60.2">C5</text>
<text x="171.4" y="63.9">0.1uF</text>
<text x="364.5" y="182.1">C6</text>
<text x="364.5" y="185.8">10uF</text>
<text x="369.6" y="182.1">C7</text>
<text x="369.6" y="185.8">10uF</text>
<text x="374.6" y="182.1">C8</text>
<text x="374.6" y="185.8">10uF</text>
<text x="379.7" y="182.1">C9</text>
<text x="379.7" y="185.8">10uF</text>
<text x="468.9" y="302.7">C10</text>
<text x="468.9" y="306.4">0.1uF</text>
</g>
</svg>
